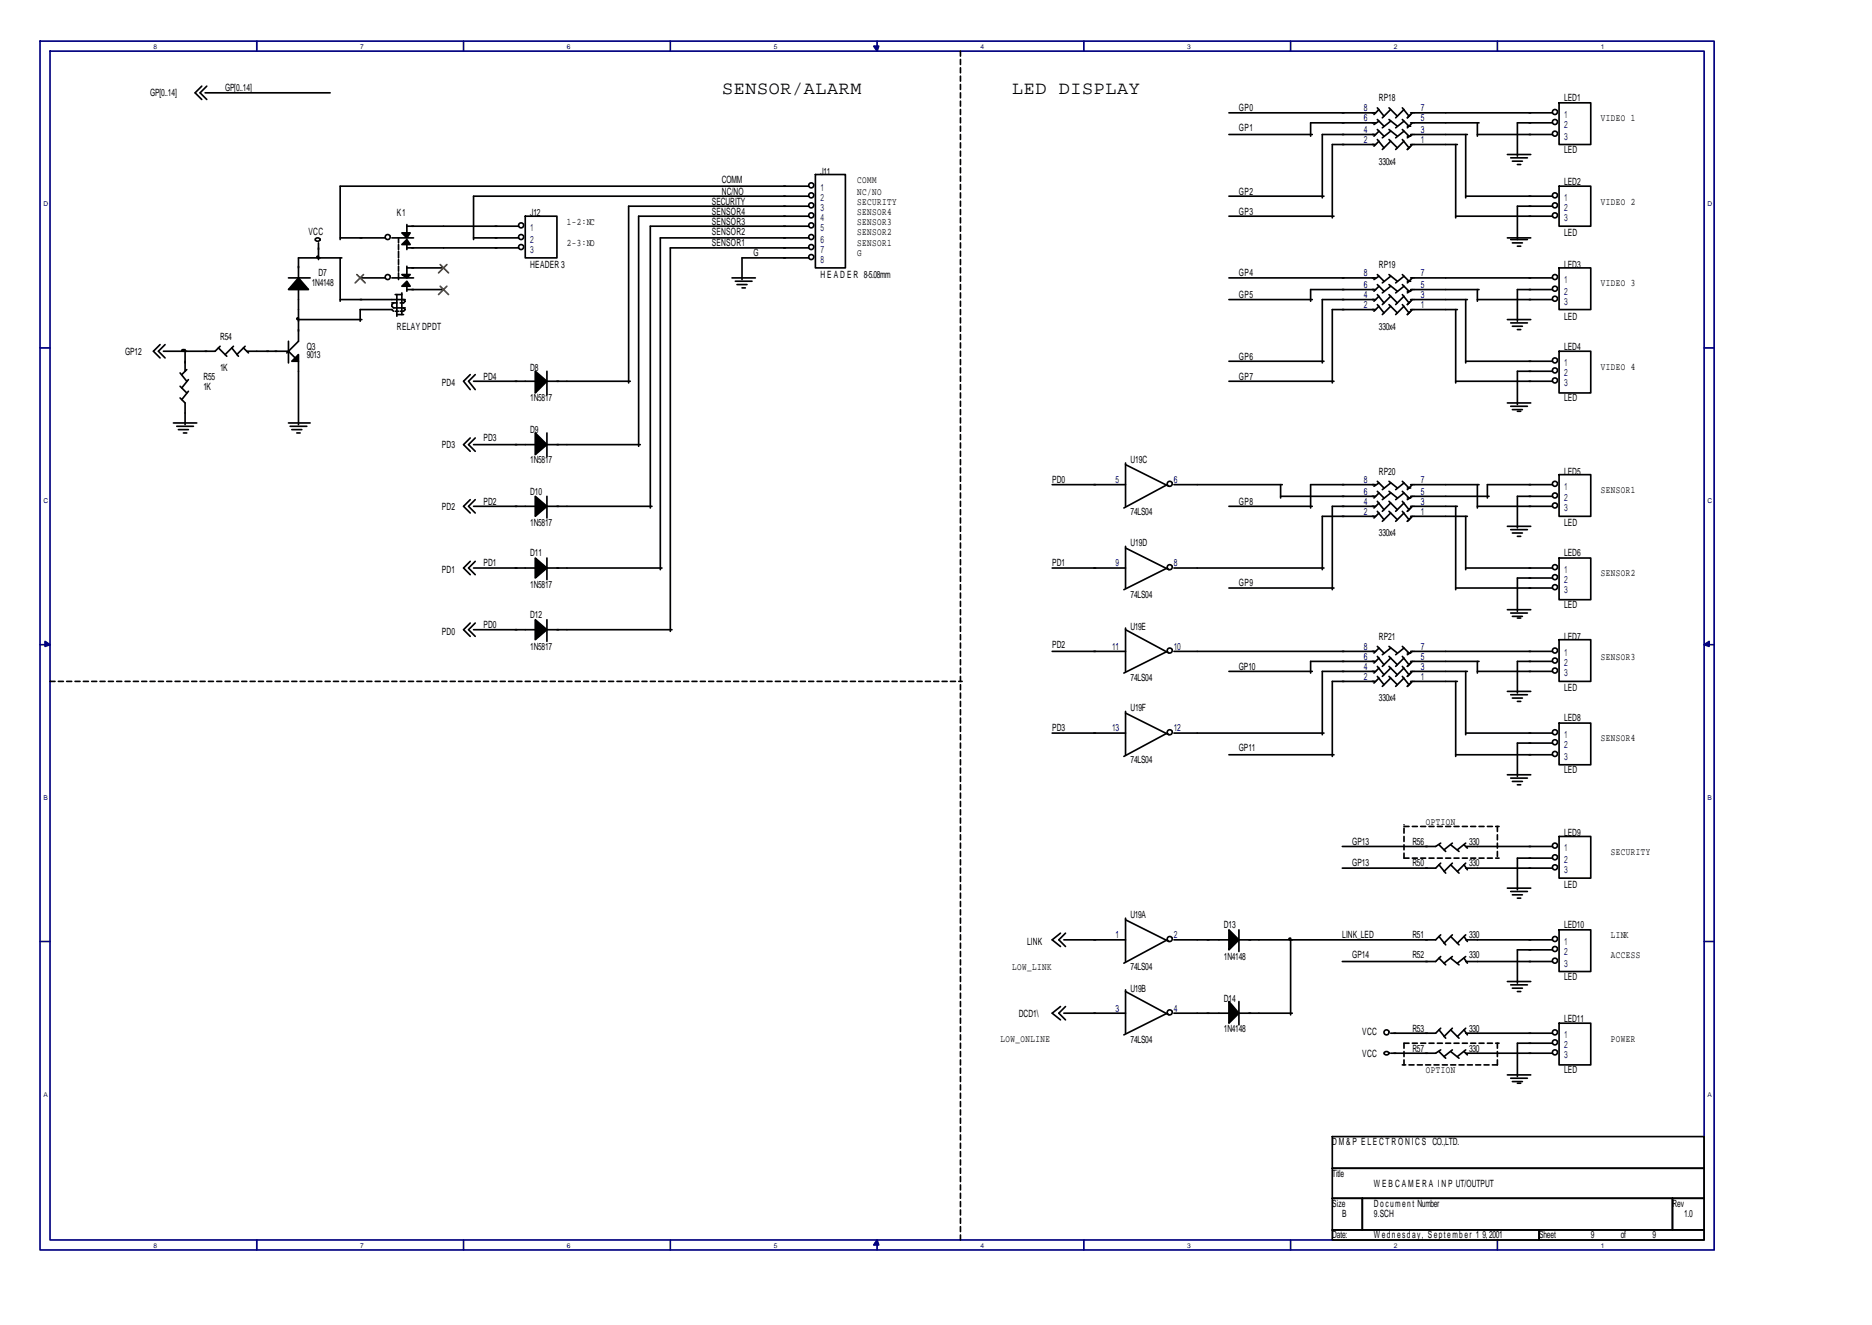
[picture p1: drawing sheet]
<svg xmlns="http://www.w3.org/2000/svg" width="297mm" height="210mm" viewBox="0 0 297 210" stroke-linecap="round" stroke-linejoin="round" font-family="sans-serif">
<g fill="none" stroke="#000080" stroke-width=".26">
<path d="M6.3 6.5h265.7v191.8h-265.7zM7.9 8.1h262.5v188.7h-262.5zM40.7 6.5v1.6M73.6 6.5v1.6M106.4 6.5v1.6M139.2 6.5v1.6M172 6.5v1.6M204.8 6.5v1.6M237.6 6.5v1.6M6.3 55.2h1.6M270.4 55.2h1.6M6.3 102.3h1.6"/>
<path d="M270.4 102.3h1.6M6.3 149.4h1.6M270.4 149.4h1.6M40.7 196.8v1.5M73.6 196.8v1.5M106.4 196.8v1.5M139.2 196.8v1.5M172 196.8v1.5M204.8 196.8v1.5M237.6 196.8v1.5"/>
</g>
<g fill="#000080" stroke="#000080" stroke-width=".26">
<path d="M138.6 7.3h.8l-.2 .8z" fill-rule="evenodd"/>
<path d="M139.2 196.8l.2 .8h-.8z" fill-rule="evenodd"/>
<path d="M7.1 101.8l.8 .5-.8 .3z" fill-rule="evenodd"/>
<path d="M270.4 102.3l.8-.5v.8z" fill-rule="evenodd"/>
</g>
<path d="M152.4 8.1v188.9M7.9 108.1h144.8M222.8 131.1h15.1M222.8 136.2h15.1M222.8 136.2v-5.3M237.6 131.1v5.3M222.8 165.5h15.1M222.8 169v-3.7M237.6 165.5v3.7M237.6 169h-15.1" fill="none" stroke="#000" stroke-width=".26" stroke-dasharray=".8 .5"/>
<g fill="none" stroke="#000" stroke-width=".26">
<path d="M32 13.7l-1 1 1 1.1M32.5 14.7h19.9M32.8 13.7l-1.1 1 1.1 1.1M195 17.9h23.3M218.3 19.5h-10.3v2.1M218.5 19l1.1 1M218.5 17.1l1.1 1.3M218.8 19.2l-.8 .6M218.8 17.4l-.8 .8M220.4 19l1.3 1M220.4 17.1l1.3 1.3M220.7 19.2l-1.4 1.1"/>
<path d="M220.7 17.4l-1.4 1.3M222.5 19l1.1 1M222.5 17.1l1.1 1.3M222.8 19.2l-1.3 1.1M222.8 17.4l-1.3 1.3M223.8 19.5h10.9M223.8 17.9h22.5M224.1 17.9l-.8 .8M224.1 19.5l-.8 .8M234.4 19.5v2.1M246.3 19.5h-5.5v5.3M247.1 17.6a.4 .4 0 0 0-.6-.2 .4 .4 0 0 0-.1 .6 .4 .4 0 0 0 .7 0v-.2"/>
<path d="M247.1 19.2a.4 .4 0 0 0-.6-.2 .4 .4 0 0 0-.1 .6 .4 .4 0 0 0 .7 0v-.2M247.4 16.3h5v6.6h-5zM50.1 37.9a.46 .46 0 0 1 .7 .1 .38 .38 0 0 1-.4 .3 .38 .38 0 0 1-.3-.4zM50.5 38.5v2.7M54 37.7h7.1M61.9 37.5a.4 .4 0 0 0-.6-.3 .4 .4 0 0 0-.1 .7 .4 .4 0 0 0 .7-.1v-.2M62.2 37.7h3.4M63.2 37.7v.8M63.2 38.8v.8M63.2 39.9v1M64.6 35.9h17.7M64.6 39.3h17.7"/>
<path d="M64.6 35.6v1.4M64.6 38.8v.8M75.1 37.7h7.2M83.1 35.6a.4 .4 0 0 0-.6-.2 .4 .4 0 0 0-.1 .6 .4 .4 0 0 0 .6 0l.1-.2M83.1 37.5a.4 .4 0 0 0-.6-.3 .4 .4 0 0 0-.1 .7 .4 .4 0 0 0 .6-.1l.1-.2M83.1 39.1a.4 .4 0 0 0-.6-.3 .4 .4 0 0 0-.1 .6 .4 .4 0 0 0 .6 0l.1-.2M83.3 34.3h5.1v6.6h-5.1zM128.3 37.7h-23.5v52.7M128.3 29.5h-74.3v8.5M128.3 31.1h-53.2v6.9M128.3 32.7h-28.6v28.1M128.3 34.3h-27v36.5"/>
<path d="M128.3 35.9h-25.1v44.7M128.3 39.3h-21.9v60.9M129.1 29.3a.4 .4 0 0 0-.6-.3 .4 .4 0 0 0-.1 .7 .4 .4 0 0 0 .7-.1v-.2M129.1 30.9a.4 .4 0 0 0-.6-.3 .4 .4 0 0 0-.1 .6 .4 .4 0 0 0 .7 0v-.2M129.1 32.5a.4 .4 0 0 0-.6-.3 .4 .4 0 0 0-.1 .6 .4 .4 0 0 0 .7 0v-.2M129.1 34a.4 .4 0 0 0-.6-.2 .4 .4 0 0 0-.1 .6 .4 .4 0 0 0 .7 0v-.2M129.1 35.6a.4 .4 0 0 0-.6-.2 .4 .4 0 0 0-.1 .6 .4 .4 0 0 0 .7 0v-.2M129.1 37.5a.4 .4 0 0 0-.6-.3 .4 .4 0 0 0-.1 .7 .4 .4 0 0 0 .7-.1v-.2M129.1 39.1a.4 .4 0 0 0-.6-.3 .4 .4 0 0 0-.1 .6 .4 .4 0 0 0 .7 0v-.2M129.4 27.7h4.7v14.8h-4.7zM195 31.1h15.1M195 34.3h16.7"/>
<path d="M195 21.3h13.2M218.3 22.9h-6.9v11.7M218.3 21.3h-8.5v10.1M218.5 22.1l1.1 1.4M218.5 20.5l1.1 1.1M218.8 22.4l-.8 .8M218.8 20.8l-.8 .8M220.4 22.1l1.3 1.4M220.4 20.5l1.3 1.1M220.7 22.4l-1.4 1.3M220.7 20.8l-1.4 1.1M222.5 22.1l1.1 1.4"/>
<path d="M222.5 20.5l1.1 1.1M222.8 22.4l-1.3 1.3M222.8 20.8l-1.3 1.1M223.3 21.6h.5M223.3 20h.5M223.8 22.9h7.4M223.8 21.3h9M224.1 22.9l-.8 .8M224.1 21.3l-.8 .6M231 34.3h15.3M231 22.9v11.7M232.6 31.1h13.7"/>
<path d="M232.6 21.3v10.1M234.4 21.3h11.9M239.2 24.5h3.7M239.2 37.7h3.7M239.7 25h2.7M239.7 38h2.7M240 25.6h1.6M240 38.5h1.6M240.8 26.1h.5M240.8 39.1h.5M246.3 32.7h-5.5v5.3M247.1 21.1a.4 .4 0 0 0-.6-.3 .4 .4 0 0 0-.1 .7 .4 .4 0 0 0 .7-.1v-.2"/>
<path d="M247.1 30.9a.4 .4 0 0 0-.6-.3 .4 .4 0 0 0-.1 .6 .4 .4 0 0 0 .7 0v-.2M247.1 32.5a.4 .4 0 0 0-.6-.3 .4 .4 0 0 0-.1 .6 .4 .4 0 0 0 .7 0v-.2M247.1 34a.4 .4 0 0 0-.6-.2 .4 .4 0 0 0-.1 .6 .4 .4 0 0 0 .7 0v-.2M247.4 29.5h5v6.4h-5zM25.4 54.7l-1.1 1 1.1 1.1M26.2 54.7l-1.1 1 1.1 1.1M28.6 59.2l1 1.3M29.4 55.7v3.2M29.6 58.6l-.8 .8M34.7 55.2l1.3 1.3M34.9 54.9l-.8 .8h-8.2M36.8 55.2l1 1.3"/>
<path d="M37 54.9l-1.3 1.4M38.6 55.2l.8 .8M38.9 54.9l-1.3 1.4M39.2 55.7h6.6l1.3 1.4M45.8 44.1h3.4M45.8 54.2v3.4M47.4 50.7h10M47.4 45.7v8.5l-1.9 1.8M47.4 57.3v10.1M54 47.5h10.3M54 40.9v6.9M54.2 40.9h-6.8v3.2"/>
<path d="M57.1 44.1h4M61.9 43.8a.4 .4 0 0 0-.6-.2 .4 .4 0 0 0-.1 .6 .4 .4 0 0 0 .7 0v-.2M62.2 44.1h3.4M62.2 48.1h.8M62.4 48.1l-.2 .2v.3l.2 .3h1.9M62.4 49.4l-.2-.3h-5.1v1.9M62.7 46.7h1.1M62.7 49.4h.5M63 46.7v3.5M63 49.9h1M63.2 41.2v.8M63.2 42.2v.8"/>
<path d="M63.2 43.3v1.1M63.8 46.5v3.4M64 47.5l.3 .3-.3 .3h-.5M64 48.9l.3 .2-.3 .3h-.5M64.6 42.2v1.4M64.6 45.4v.8M64.6 42.5h5.8M64.6 45.9h5.8M74.6 59.4l-1 1.1 1 1.3M75.4 59.4l-1.1 1.1 1.1 1.3M86.8 58.9v3.7M116.2 44.1h3.7"/>
<path d="M116.7 44.6h2.6M116.9 45.2h1.6M117.7 45.7h.6M128.3 40.9h-10.6v3.5M129.1 40.7a.4 .4 0 0 0-.6-.3 .4 .4 0 0 0-.1 .6 .4 .4 0 0 0 .7 0v-.2M195 44.1h23.3M195 47.5h13.2M195 57.3h15.1M218.3 45.9h-10.3v1.9M218.3 47.5h-8.5v10.1M218.3 49.1h-6.9v11.7M218.5 48.3l1.1 1.4"/>
<path d="M218.5 46.7l1.1 1.4M218.5 45.2l1.1 1M218.5 43.6l1.1 1M218.8 48.6l-.8 .8M218.8 47l-.8 .8M218.8 45.4l-.8 .8M218.8 43.8l-.8 .6M220.4 48.3l1.3 1.4M220.4 46.7l1.3 1.4M220.4 45.2l1.3 1M220.4 43.6l1.3 1M220.7 48.6l-1.4 1.3"/>
<path d="M220.7 47l-1.4 1.3M220.7 45.4l-1.4 1.1M220.7 43.8l-1.4 1.1M222.5 48.3l1.1 1.4M222.5 46.7l1.1 1.4M222.5 45.2l1.1 1M222.5 43.6l1.1 1M222.8 48.6l-1.3 1.3M222.8 47l-1.3 1.3M222.8 45.4l-1.3 1.1M222.8 43.8l-1.3 1.1M223.3 44.6h.5"/>
<path d="M223.3 46.2h.5M223.8 44.1h22.5M223.8 45.9h10.9M223.8 47.5h9M223.8 49.1h7.4M224.1 49.1l-.8 .8M224.1 47.5l-.8 .8M224.1 45.9l-.8 .6M224.1 44.1l-.8 .8M231 49.1v11.7M232.6 57.3h13.7M232.6 47.5v10.1"/>
<path d="M234.4 47.5h11.9M234.4 45.9v1.9M239.2 50.7h3.7M239.7 51.2h2.7M240 51.8h1.6M240.8 52.3h.5M246.3 45.9h-5.5v5.1M246.3 58.9h-5.5v5.3M247.1 43.8a.4 .4 0 0 0-.6-.2 .4 .4 0 0 0-.1 .6 .4 .4 0 0 0 .7 0v-.2M247.1 45.7a.4 .4 0 0 0-.6-.3 .4 .4 0 0 0-.1 .7 .4 .4 0 0 0 .7-.1v-.2M247.1 47.3a.4 .4 0 0 0-.6-.3 .4 .4 0 0 0-.1 .6 .4 .4 0 0 0 .7 0v-.2M247.1 57.1a.4 .4 0 0 0-.6-.3 .4 .4 0 0 0-.1 .6 .4 .4 0 0 0 .7 0v-.2"/>
<path d="M247.1 58.6a.4 .4 0 0 0-.6-.2 .4 .4 0 0 0-.1 .6 .4 .4 0 0 0 .7 0v-.2M247.4 42.5h5v6.6h-5zM247.4 55.7h5v6.7h-5zM27.5 67.1h3.7M28 67.6h2.7M28.3 68.2h1.6M28.6 63.1l.8 .8v3.5M28.6 61.3l1 1.1M29.1 68.7h.5M29.9 62.1l-1.1 1.3M29.9 60.2l-1.1 1.4M45.8 67.1h3.4"/>
<path d="M46 67.6h2.7M46.3 68.2h1.6M47.1 68.7h.5M74.6 79.3l-1 1 1 1.1M74.6 69.5l-1 1.1 1 1M75.1 70.6h10.1M75.1 60.5h10.1M75.4 79.3l-1.1 1 1.1 1.1M75.4 69.5l-1.1 1.1 1.1 1M86.8 68.7v3.7M86.8 78.8v3.4M86.8 70.6h14.8"/>
<path d="M86.8 60.5h13.2M167 76.9h11.6M178.6 73.5v6.8M178.6 73.7l6.9 3.5M185.2 76.9l-6.9 3.7M186 76.6a.4 .4 0 0 0-.6-.2 .4 .4 0 0 0-.1 .6 .4 .4 0 0 0 .6 0l.1-.2M186.3 76.9h17.2M195 60.5h16.7M203.2 78.8h15.1M203.2 76.9v2.1M218.3 76.9h-10.3v3.7M218.5 79.6l1.1 1.3"/>
<path d="M218.5 78l1.1 1M218.5 76.4l1.1 1M218.8 79.8l-.8 .8M218.8 78.2l-.8 .8M218.8 76.6l-.8 .6M220.4 79.6l1.3 1.3M220.4 78l1.3 1M220.4 76.4l1.3 1M220.7 79.8l-1.4 1.3M220.7 78.2l-1.4 1.1M220.7 76.6l-1.4 1.1M222.5 79.6l1.1 1.3"/>
<path d="M222.5 78l1.1 1M222.5 76.4l1.1 1M222.8 79.8l-1.3 1.3M222.8 78.2l-1.3 1.1M222.8 76.6l-1.3 1.1M223.3 79h.5M223.3 77.4h.5M223.8 78.8h12.5M223.8 76.9h10.9M224.1 78.8l-.8 .5M224.1 76.9l-.8 .8M231 60.5h15.3"/>
<path d="M234.4 76.9v3.7M239.2 63.9h3.7M239.7 64.5h2.7M240 65h1.6M240.8 65.3h.5M246.3 78.8h-5.5v5M246.3 76.9h-10.3v2.1M247.1 60.2a.4 .4 0 0 0-.6-.2 .4 .4 0 0 0-.1 .6 .4 .4 0 0 0 .7 0v-.2M247.1 76.6a.4 .4 0 0 0-.6-.2 .4 .4 0 0 0-.1 .6 .4 .4 0 0 0 .7 0v-.2M247.1 78.5a.4 .4 0 0 0-.6-.2 .4 .4 0 0 0-.1 .6 .4 .4 0 0 0 .7-.1v-.2M247.4 75.3h5v6.6h-5zM74.6 98.9l-1 1 1 1.1"/>
<path d="M74.6 89.1l-1 1 1 1.1M75.1 99.9h10.1M75.1 80.3h10.1M75.1 90.1h10.1M75.4 98.9l-1.1 1 1.1 1.1M75.4 89.1l-1.1 1 1.1 1.1M86.8 88.5v3.5M86.8 98.3v3.5M86.8 99.9h19.8M86.8 80.3h16.7M86.8 90.1h18.2M167 90.1h11.6"/>
<path d="M178.6 86.7v6.6M178.6 99.7v6.8M178.6 87l6.9 3.4M178.6 99.9l6.9 3.7M185.2 90.1l-6.9 3.5M186 89.9a.4 .4 0 0 0-.6-.3 .4 .4 0 0 0-.1 .6 .4 .4 0 0 0 .6 0l.1-.2M186.3 90.1h23.8M195 80.3h13.2M195 93.3h16.7M218.3 81.9h-8.5v8.5M218.3 80.3h-6.9v13.3M218.5 81.1l1.1 1.4"/>
<path d="M218.8 81.4l-.8 .8M220.4 81.1l1.3 1.4M220.7 81.4l-1.4 1.3M222.5 81.1l1.1 1.4M222.8 81.4l-1.3 1.3M223.8 81.9h9M223.8 80.3h7.4M224.1 81.9l-.8 .8M224.1 80.3l-.8 .8M231 93.3h15.3M231 80.3v13.3M232.6 90.1h13.7"/>
<path d="M232.6 81.9v8.5M234.4 80.3h11.9M239.2 83.5h3.7M239.2 96.7h3.7M239.7 84h2.7M239.7 97.3h2.7M240 84.6h1.6M240 97.8h1.6M240.8 85.1h.5M240.8 98.1h.5M246.3 91.7h-5.5v5.3M247.1 80.1a.4 .4 0 0 0-.6-.3 .4 .4 0 0 0-.1 .7 .4 .4 0 0 0 .7-.1v-.2"/>
<path d="M247.1 89.9a.4 .4 0 0 0-.6-.3 .4 .4 0 0 0-.1 .6 .4 .4 0 0 0 .7 0v-.2M247.1 91.5a.4 .4 0 0 0-.6-.3 .4 .4 0 0 0-.1 .6 .4 .4 0 0 0 .7 0v-.2M247.1 93a.4 .4 0 0 0-.6-.2 .4 .4 0 0 0-.1 .6 .4 .4 0 0 0 .7 0v-.2M247.4 88.5h5v6.7h-5zM167 116.3h11.6M167 103.4h11.6M178.6 112.9v6.9M178.6 113.2l6.9 3.4M185.2 116.3l-6.9 3.7M185.2 103.4l-6.9 3.4M186 116.1a.4 .4 0 0 0-.6-.3 .4 .4 0 0 0-.1 .6 .4 .4 0 0 0 .6 0l.1-.2M186 103.1a.4 .4 0 0 0-.6-.2 .4 .4 0 0 0-.1 .6 .4 .4 0 0 0 .6-.1l.1-.2"/>
<path d="M186.3 116.3h23.8M186.3 103.4h32M195 119.8h16.7M195 106.5h13.2M218.3 108.1h-6.9v11.9M218.3 106.5h-8.5v10.1M218.3 105h-10.3v1.8M218.5 107.3l1.1 1.4M218.5 105.7l1.1 1.4M218.5 104.2l1.1 1.3M218.5 102.6l1.1 1M218.8 107.6l-.8 .8"/>
<path d="M218.8 106l-.8 .8M218.8 104.4l-.8 .8M218.8 102.8l-.8 .8M220.4 107.3l1.3 1.4M220.4 105.7l1.3 1.4M220.4 104.2l1.3 1.3M220.4 102.6l1.3 1M220.7 107.6l-1.4 1.3M220.7 106l-1.4 1.3M220.7 104.4l-1.4 1.3M220.7 102.8l-1.4 1.1M222.5 107.3l1.1 1.4"/>
<path d="M222.5 105.7l1.1 1.4M222.5 104.2l1.1 1.3M222.5 102.6l1.1 1M222.8 106l-1.3 1.3M222.8 107.6l-1.3 1.3M222.8 104.4l-1.3 1.3M222.8 102.8l-1.3 1.1M223.3 103.6h.5M223.8 103.4h22.5M223.8 108.1h7.4M223.8 106.5h9M223.8 105h10.9"/>
<path d="M224.1 108.1l-.8 .8M224.1 106.5l-.8 .8M224.1 105l-.8 .7M224.1 103.4l-.8 .5M231 119.8h15.3M231 108.1v11.9M232.6 116.3h13.7M232.6 106.5v10.1M234.4 106.5h11.9M234.4 105v1.8M239.2 109.7h3.7M239.7 110.2h2.7"/>
<path d="M240 110.8h1.6M240.8 111.3h.5M246.3 117.9h-5.5v5.3M246.3 105h-5.5v5M247.1 116.1a.4 .4 0 0 0-.6-.3 .4 .4 0 0 0-.1 .6 .4 .4 0 0 0 .7 0v-.2M247.1 117.7a.4 .4 0 0 0-.6-.3 .4 .4 0 0 0-.1 .6 .4 .4 0 0 0 .7 0v-.2M247.1 119.5a.4 .4 0 0 0-.6-.2 .4 .4 0 0 0-.1 .6 .4 .4 0 0 0 .7-.1v-.2M247.1 103.1a.4 .4 0 0 0-.6-.2 .4 .4 0 0 0-.1 .6 .4 .4 0 0 0 .7-.1v-.2M247.1 104.7a.4 .4 0 0 0-.6-.3 .4 .4 0 0 0-.1 .7 .4 .4 0 0 0 .7-.1v-.2M247.1 106.3a.4 .4 0 0 0-.6-.3 .4 .4 0 0 0-.1 .7 .4 .4 0 0 0 .7-.1v-.2M247.4 114.7h5v6.7h-5zM247.4 101.5h5v6.6h-5z"/>
<path d="M228.3 137.2l1.1 1.4M228.3 134.1l1.1 1M228.6 133.8l-.8 .5h-14.8M228.6 137l-.8 .8h-14.8M230.2 137.2l1.3 1.4M230.2 134.1l1.3 1M230.5 137l-1.4 1.3M230.5 133.8l-1.4 1M232.3 137.2l.5 .8M232.3 134.1l.5 .5M232.6 134.3h13.7M232.6 137.8h13.7"/>
<path d="M232.6 137l-1.4 1.3M232.6 133.8l-1.4 1M239.2 122.9h3.7M239.7 123.5h2.7M240 124h1.6M240.8 124.5h.5M246.3 136.2h-5.5v5M247.1 134.1a.4 .4 0 0 0-.6-.3 .4 .4 0 0 0-.1 .6 .4 .4 0 0 0 .7 0v-.2M247.1 135.9a.4 .4 0 0 0-.6-.2 .4 .4 0 0 0-.1 .6 .4 .4 0 0 0 .7-.1v-.2M247.1 137.5a.4 .4 0 0 0-.6-.2 .4 .4 0 0 0-.1 .6 .4 .4 0 0 0 .7-.1v-.2M247.4 132.7h5v6.6h-5zM168.3 148.1l-1.3 1 1.3 1.1"/>
<path d="M168.3 159.7l-1.3 1.1 1.3 1M168.8 149.1h9.8M169.1 148.1l-1.1 1 1.1 1.1M169.1 159.7l-1.1 1.1 1.1 1M178.6 146l6.9 3.4M178.6 145.7v6.9M178.6 157.1v6.9M178.6 157.3l6.9 3.7M185.2 149.1l-6.9 3.7M186 148.9a.4 .4 0 0 0-.6-.3 .4 .4 0 0 0-.1 .6 .4 .4 0 0 0 .6 0l.1-.2M186.3 149.1h9M196.6 147.5v3.5"/>
<path d="M196.6 158.9v3.7M204.8 149.1v11.9M228.3 148.6l1.1 1.3M228.3 152l1.1 1.1M228.6 148.3l-.8 .8h-31.2M228.6 151.8l-.8 .8h-14.8M230.2 148.6l1.3 1.3M230.2 152l1.3 1.1M230.5 148.3l-1.4 1.4M230.5 151.8l-1.4 1M232.3 148.6l.5 .8M232.3 152l.5 .8"/>
<path d="M232.6 149.1h13.7M232.6 152.6h13.7M232.6 148.3l-1.4 1.4M232.6 151.8l-1.4 1M239.2 140.9h3.7M239.2 155.8h3.7M239.7 141.5h2.7M239.7 156.3h2.7M240 142h1.6M240 156.8h1.6M240.8 142.5h.5M240.8 157.3h.5"/>
<path d="M246.3 150.7h-5.5v5.3M247.1 148.9a.4 .4 0 0 0-.6-.3 .4 .4 0 0 0-.1 .6 .4 .4 0 0 0 .7 0v-.2M247.1 150.5a.4 .4 0 0 0-.6-.3 .4 .4 0 0 0-.1 .6 .4 .4 0 0 0 .7 0v-.2M247.1 152.3a.4 .4 0 0 0-.6-.2 .4 .4 0 0 0-.1 .6 .4 .4 0 0 0 .7-.1v-.2M247.4 147.5h5v6.7h-5zM168.8 160.8h9.8M185.2 160.8l-6.9 3.4M186 160.5a.4 .4 0 0 0-.6-.2 .4 .4 0 0 0-.1 .6 .4 .4 0 0 0 .6-.1l.1-.2M186.3 160.8h9M196.6 160.8h8.5M219.7 167a.46 .46 0 0 1 .7 .1 .38 .38 0 0 1-.4 .3 .38 .38 0 0 1-.3-.4zM220.4 163.7a.4 .4 0 0 0-.6-.3 .4 .4 0 0 0-.1 .7 .4 .4 0 0 0 .6-.1l.1-.2"/>
<path d="M228.3 163.4l1.1 1.3M228.3 166.9l1.1 1M228.6 163.2l-.8 .8h-7.1M228.6 166.6l-.8 .5h-7.1M230.2 163.4l1.3 1.3M230.2 166.9l1.3 1M230.5 163.2l-1.4 1.3M230.5 166.6l-1.4 1.1M232.3 163.4l.5 .8M232.3 166.9l.5 .5M232.6 164h13.7M232.6 167.1h13.7"/>
<path d="M232.6 163.2l-1.4 1.3M232.6 166.6l-1.4 1.1M239.2 170.6h3.7M239.7 171.1h2.7M240 171.6h1.6M240.8 171.9h.5M246.3 165.5h-5.5v5.3M247.1 163.7a.4 .4 0 0 0-.6-.3 .4 .4 0 0 0-.1 .7 .4 .4 0 0 0 .7-.1v-.2M247.1 165.3a.4 .4 0 0 0-.6-.3 .4 .4 0 0 0-.1 .7 .4 .4 0 0 0 .7-.1v-.2M247.1 166.9a.4 .4 0 0 0-.6-.3 .4 .4 0 0 0-.1 .6 .4 .4 0 0 0 .7 0v-.2M247.4 162.4h5v6.6h-5zM211.4 180.4h59v5h-59z"/>
<path d="M211.4 185.4h59v4.7h-59zM211.4 190.1h4.8v5.1h-4.8zM211.4 195.2h32.8v1.6h-32.8zM216.2 190.1h49.2v5.1h-49.2zM244.2 195.2h26.2v1.6h-26.2zM265.4 190.1h5v5.1h-5z"/>
</g>
<g fill="#000" stroke="#000" stroke-width=".26">
<path d="M63.8 38.8l.8-.8 .5 .8z" fill-rule="evenodd"/>
<path d="M63.8 37h1.3l-.5 .7z" fill-rule="evenodd"/>
<path d="M47.4 44.1l1.5 1.8h-3.1z" fill-rule="evenodd"/>
<path d="M46.8 56.8l.6-.5v1h-1.1z" fill-rule="evenodd"/>
<path d="M64.6 44.6l.5 .8h-1.3z" fill-rule="evenodd"/>
<path d="M63.8 43.6h1.3l-.5 .5z" fill-rule="evenodd"/>
<path d="M84.9 58.9l1.9 1.6-1.9 1.9z" fill-rule="evenodd"/>
<path d="M84.9 68.7l1.9 1.9-1.9 1.5z" fill-rule="evenodd"/>
<path d="M84.9 78.8l1.9 1.5-1.9 1.6z" fill-rule="evenodd"/>
<path d="M84.9 98.3l1.9 1.6-1.9 1.6z" fill-rule="evenodd"/>
<path d="M84.9 88.5l1.9 1.6-1.9 1.6z" fill-rule="evenodd"/>
<path d="M195 147.5l1.6 1.6-1.6 1.6z" fill-rule="evenodd"/>
<path d="M195 158.9l1.6 1.9-1.6 1.6z" fill-rule="evenodd"/>
</g>
<path d="M56.6 43.6l1.3 1.3M57.7 43.6l-1.3 1.3M69.8 42l1.4 1.3M69.8 45.4l1.4 1.3M70.9 42l-1.3 1.3M70.9 45.4l-1.3 1.3" fill="none" stroke="#804000" stroke-width=".26"/>
<path d="M28.9 55.5h.5v.1a.33 .33 0 0 1-.6 0zM47.1 50.5l.3-.1-.1 .3h-.2zM50.3 40.7h.2v.2h-.2zM204.6 148.9h.2l-.1 .2h-.1z" fill="#000" stroke="#000" stroke-width=".26"/>
<g font-size="2.9">
<text x="114.6" y="15">SENSOR/ALARM</text>
<text x="160.6" y="15">LED DISPLAY</text>
</g>
<g font-size="1.6">
<text x="23.8" y="15.3">GP[0..14]</text>
<text x="35.7" y="14.5">GP[0..14]</text>
<text x="196.6" y="17.6">GP0</text>
<text x="218.8" y="16.1">RP18</text>
<text x="248.2" y="16.1">LED1</text>
<text x="196.6" y="20.8">GP1</text>
<text x="254" y="19.2">VIDEO 1</text>
<text x="114.6" y="29">COMM</text>
<text x="130.2" y="27.7">J11</text>
<text x="136" y="29">COMM</text>
<text x="218.8" y="26.1">330x4</text>
<text x="248.2" y="24.3">LED</text>
<text x="248.2" y="29.3">LED2</text>
<text x="63" y="34.3">K1</text>
<text x="84.1" y="34.3">J12</text>
<text x="90" y="35.6">1-2:NC</text>
<text x="113" y="32.5">SECURITY</text>
<text x="113" y="34">SENSOR4</text>
<text x="113" y="35.6">SENSOR3</text>
<text x="114.6" y="30.9">NC/NO</text>
<text x="136" y="30.9">NC/NO</text>
<text x="136" y="35.6">SENSOR3</text>
<text x="136" y="34">SENSOR4</text>
<text x="136" y="32.5">SECURITY</text>
<text x="196.6" y="30.9">GP2</text>
<text x="196.6" y="34">GP3</text>
<text x="254" y="32.5">VIDEO 2</text>
<text x="48.9" y="37.2">VCC</text>
<text x="90" y="39.1">2-3:NO</text>
<text x="113" y="37.2">SENSOR2</text>
<text x="113" y="39.1">SENSOR1</text>
<text x="119.6" y="40.7">G</text>
<text x="136" y="39.1">SENSOR1</text>
<text x="136" y="37.2">SENSOR2</text>
<text x="136" y="40.7">G</text>
<text x="248.2" y="37.5">LED</text>
<text x="49.5" y="45.4">1N4148</text>
<text x="50.5" y="43.8">D7</text>
<text x="84.1" y="42.5">HEADER 3</text>
<text x="130.2" y="44.1">H E A D E R 8-5.08mm</text>
<text x="196.6" y="43.8">GP4</text>
<text x="196.6" y="47.3">GP5</text>
<text x="218.8" y="42.5">RP19</text>
<text x="248.2" y="42.5">LED3</text>
<text x="254" y="45.4">VIDEO 3</text>
<text x="34.9" y="53.9">R54</text>
<text x="63" y="52.3">RELAY DPDT</text>
<text x="218.8" y="52.3">330x4</text>
<text x="248.2" y="50.7">LED</text>
<text x="19.8" y="56.3">GP12</text>
<text x="34.9" y="58.9">1K</text>
<text x="48.7" y="55.5">Q3</text>
<text x="48.7" y="56.8">9013</text>
<text x="84.1" y="58.9">D8</text>
<text x="196.6" y="57.1">GP6</text>
<text x="248.2" y="55.5">LED4</text>
<text x="254" y="58.6">VIDEO 4</text>
<text x="32.3" y="60.2">R55</text>
<text x="32.3" y="61.8">1K</text>
<text x="70.1" y="61.3">PD4</text>
<text x="76.7" y="60.2">PD4</text>
<text x="84.1" y="63.7">1N5817</text>
<text x="196.6" y="60.2">GP7</text>
<text x="248.2" y="63.7">LED</text>
<text x="70.1" y="71.1">PD3</text>
<text x="76.7" y="70">PD3</text>
<text x="84.1" y="68.7">D9</text>
<text x="84.1" y="73.5">1N5817</text>
<text x="166.9" y="76.6">PD0</text>
<text x="179.4" y="73.5">U19C</text>
<text x="218.8" y="75.3">RP20</text>
<text x="248.2" y="75.3">LED5</text>
<text x="70.1" y="80.9">PD2</text>
<text x="76.7" y="80.1">PD2</text>
<text x="84.1" y="78.5">D10</text>
<text x="84.1" y="83.5">1N5817</text>
<text x="179.4" y="81.7">74LS04</text>
<text x="196.6" y="80.1">GP8</text>
<text x="248.2" y="83.5">LED</text>
<text x="254" y="78.2">SENSOR1</text>
<text x="76.7" y="89.9">PD1</text>
<text x="84.1" y="88.3">D11</text>
<text x="166.9" y="89.9">PD1</text>
<text x="179.4" y="86.7">U19D</text>
<text x="218.8" y="85.1">330x4</text>
<text x="248.2" y="88.3">LED6</text>
<text x="70.1" y="90.9">PD1</text>
<text x="84.1" y="93.3">1N5817</text>
<text x="179.4" y="94.9">74LS04</text>
<text x="196.6" y="93">GP9</text>
<text x="254" y="91.5">SENSOR2</text>
<text x="70.1" y="100.7">PD0</text>
<text x="76.7" y="99.7">PD0</text>
<text x="84.1" y="98.1">D12</text>
<text x="179.4" y="99.9">U19E</text>
<text x="218.8" y="101.5">RP21</text>
<text x="248.2" y="96.5">LED</text>
<text x="248.2" y="101.5">LED7</text>
<text x="84.1" y="103.1">1N5817</text>
<text x="166.9" y="102.8">PD2</text>
<text x="196.6" y="106.3">GP10</text>
<text x="254" y="104.7">SENSOR3</text>
<text x="179.4" y="112.9">U19F</text>
<text x="179.4" y="108.1">74LS04</text>
<text x="218.8" y="111.3">330x4</text>
<text x="248.2" y="109.7">LED</text>
<text x="166.9" y="116.1">PD3</text>
<text x="196.6" y="119.2">GP11</text>
<text x="248.2" y="114.5">LED8</text>
<text x="254" y="117.7">SENSOR4</text>
<text x="179.4" y="121.1">74LS04</text>
<text x="248.2" y="122.7">LED</text>
<text x="226.2" y="130.9">OPTION</text>
<text x="214.6" y="134.1">GP13</text>
<text x="214.6" y="137.5">GP13</text>
<text x="224.1" y="137.5">R50</text>
<text x="224.1" y="134.1">R56</text>
<text x="233.1" y="137.5">330</text>
<text x="233.1" y="134.1">330</text>
<text x="248.2" y="132.7">LED9</text>
<text x="255.6" y="135.6">SECURITY</text>
<text x="248.2" y="140.9">LED</text>
<text x="163" y="149.9">LINK</text>
<text x="179.4" y="145.7">U19A</text>
<text x="194.2" y="147.3">D13</text>
<text x="213" y="148.9">LINK_LED</text>
<text x="224.1" y="148.9">R51</text>
<text x="233.1" y="148.9">330</text>
<text x="248.2" y="147.3">LED10</text>
<text x="255.6" y="148.9">LINK</text>
<text x="160.6" y="153.9">LOW_LINK</text>
<text x="179.4" y="153.9">74LS04</text>
<text x="194.2" y="152.3">1N4148</text>
<text x="214.6" y="152">GP14</text>
<text x="224.1" y="152">R52</text>
<text x="233.1" y="152">330</text>
<text x="248.2" y="155.5">LED</text>
<text x="255.6" y="152">ACCESS</text>
<text x="161.7" y="161.3">DCD1\</text>
<text x="179.4" y="157.3">U19B</text>
<text x="194.2" y="158.9">D14</text>
<text x="158.8" y="165.3">LOW_ONLINE</text>
<text x="179.4" y="165.5">74LS04</text>
<text x="194.2" y="163.7">1N4148</text>
<text x="216.2" y="164.2">VCC</text>
<text x="216.2" y="167.7">VCC</text>
<text x="224.1" y="163.7">R53</text>
<text x="224.1" y="166.9">R57</text>
<text x="233.1" y="163.7">330</text>
<text x="233.1" y="166.9">330</text>
<text x="248.2" y="162.1">LED11</text>
<text x="255.6" y="165.3">POWER</text>
<text x="226.2" y="170.3">OPTION</text>
<text x="248.2" y="170.3">LED</text>
<text x="211.4" y="181.7">D M &amp; P E L E C T R O N I C S CO.,LTD.</text>
<text x="211.4" y="186.7">Title</text>
<text x="211.4" y="191.5">Size</text>
<text x="218" y="188.3">W E B C A M E R A I N P UT/OUTPUT</text>
<text x="218" y="191.5">Document Number</text>
<text x="265.4" y="191.5">Rev</text>
<text x="211.4" y="196.5">Date:</text>
<text x="213" y="193.1">B</text>
<text x="218" y="193.1">9.SCH</text>
<text x="218" y="196.5">Wednesday, September 1</text>
<text x="235.2" y="196.5">9, 2001</text>
<text x="244.2" y="196.5">Sheet</text>
<text x="252.4" y="196.5">9</text>
<text x="257.2" y="196.5">of</text>
<text x="262.2" y="196.5">9</text>
<text x="267.2" y="193.1">1.0</text>
</g>
<g font-size="1.6" fill="#000080">
<text x="216.4" y="17.6">8</text>
<text x="225.4" y="17.6">7</text>
<text x="216.4" y="22.7">2</text>
<text x="216.4" y="21.1">4</text>
<text x="216.4" y="19.2">6</text>
<text x="225.4" y="22.7">1</text>
<text x="225.4" y="21.1">3</text>
<text x="225.4" y="19.2">5</text>
<text x="216.4" y="47.3">4</text>
<text x="216.4" y="45.7">6</text>
<text x="216.4" y="43.8">8</text>
<text x="225.4" y="47.3">3</text>
<text x="225.4" y="45.7">5</text>
<text x="225.4" y="43.8">7</text>
<text x="216.4" y="48.9">2</text>
<text x="225.4" y="48.9">1</text>
<text x="177" y="76.6">5</text>
<text x="186.3" y="76.6">6</text>
<text x="216.4" y="76.6">8</text>
<text x="225.4" y="76.6">7</text>
<text x="216.4" y="81.7">2</text>
<text x="216.4" y="80.1">4</text>
<text x="216.4" y="78.5">6</text>
<text x="225.4" y="81.7">1</text>
<text x="225.4" y="80.1">3</text>
<text x="225.4" y="78.5">5</text>
<text x="177" y="89.9">9</text>
<text x="186.3" y="89.9">8</text>
<text x="176.5" y="103.1">11</text>
<text x="186.3" y="103.1">10</text>
<text x="216.4" y="107.9">2</text>
<text x="216.4" y="106.3">4</text>
<text x="216.4" y="104.7">6</text>
<text x="216.4" y="103.1">8</text>
<text x="225.4" y="107.9">1</text>
<text x="225.4" y="106.3">3</text>
<text x="225.4" y="104.7">5</text>
<text x="225.4" y="103.1">7</text>
<text x="176.5" y="116.1">13</text>
<text x="186.3" y="116.1">12</text>
<text x="177" y="148.9">1</text>
<text x="186.3" y="148.9">2</text>
<text x="177" y="160.5">3</text>
<text x="186.3" y="160.5">4</text>
</g>
<g font-size="1.6" fill="#004080">
<text x="248.2" y="18.7">1</text>
<text x="248.2" y="20.3">2</text>
<text x="248.2" y="22.1">3</text>
<text x="130.2" y="30.3">1</text>
<text x="130.2" y="31.9">2</text>
<text x="130.2" y="33.5">3</text>
<text x="130.2" y="35.1">4</text>
<text x="248.2" y="31.9">1</text>
<text x="248.2" y="33.5">2</text>
<text x="248.2" y="35.1">3</text>
<text x="84.1" y="36.7">1</text>
<text x="84.1" y="38.5">2</text>
<text x="84.1" y="40.1">3</text>
<text x="130.2" y="36.7">5</text>
<text x="130.2" y="38.5">6</text>
<text x="130.2" y="40.1">7</text>
<text x="130.2" y="41.7">8</text>
<text x="248.2" y="44.9">1</text>
<text x="248.2" y="46.7">2</text>
<text x="248.2" y="48.3">3</text>
<text x="248.2" y="58.1">1</text>
<text x="248.2" y="59.7">2</text>
<text x="248.2" y="61.3">3</text>
<text x="248.2" y="77.7">1</text>
<text x="248.2" y="79.6">2</text>
<text x="248.2" y="81.1">3</text>
<text x="248.2" y="90.9">1</text>
<text x="248.2" y="92.5">2</text>
<text x="248.2" y="94.1">3</text>
<text x="248.2" y="104.2">1</text>
<text x="248.2" y="105.7">2</text>
<text x="248.2" y="107.3">3</text>
<text x="248.2" y="117.1">1</text>
<text x="248.2" y="118.7">2</text>
<text x="248.2" y="120.6">3</text>
<text x="248.2" y="135.1">1</text>
<text x="248.2" y="137">2</text>
<text x="248.2" y="138.6">3</text>
<text x="248.2" y="149.9">1</text>
<text x="248.2" y="151.5">2</text>
<text x="248.2" y="153.4">3</text>
<text x="248.2" y="164.7">1</text>
<text x="248.2" y="166.3">2</text>
<text x="248.2" y="167.9">3</text>
</g>
<g font-size="1.1" fill="#000080">
<text x="24.3" y="7.8">8</text>
<text x="57.1" y="7.8">7</text>
<text x="90" y="7.8">6</text>
<text x="122.8" y="7.8">5</text>
<text x="155.6" y="7.8">4</text>
<text x="188.4" y="7.8">3</text>
<text x="221.2" y="7.8">2</text>
<text x="254" y="7.8">1</text>
<text x="6.9" y="32.7">D</text>
<text x="270.9" y="32.7">D</text>
<text x="6.9" y="79.8">C</text>
<text x="270.9" y="79.8">C</text>
<text x="6.9" y="126.9">B</text>
<text x="270.9" y="126.9">B</text>
<text x="6.9" y="174">A</text>
<text x="270.9" y="174">A</text>
<text x="24.3" y="198.1">8</text>
<text x="57.1" y="198.1">7</text>
<text x="90" y="198.1">6</text>
<text x="122.8" y="198.1">5</text>
<text x="155.6" y="198.1">4</text>
<text x="188.4" y="198.1">3</text>
<text x="221.2" y="198.1">2</text>
<text x="254" y="198.1">1</text>
</g>
</svg>
